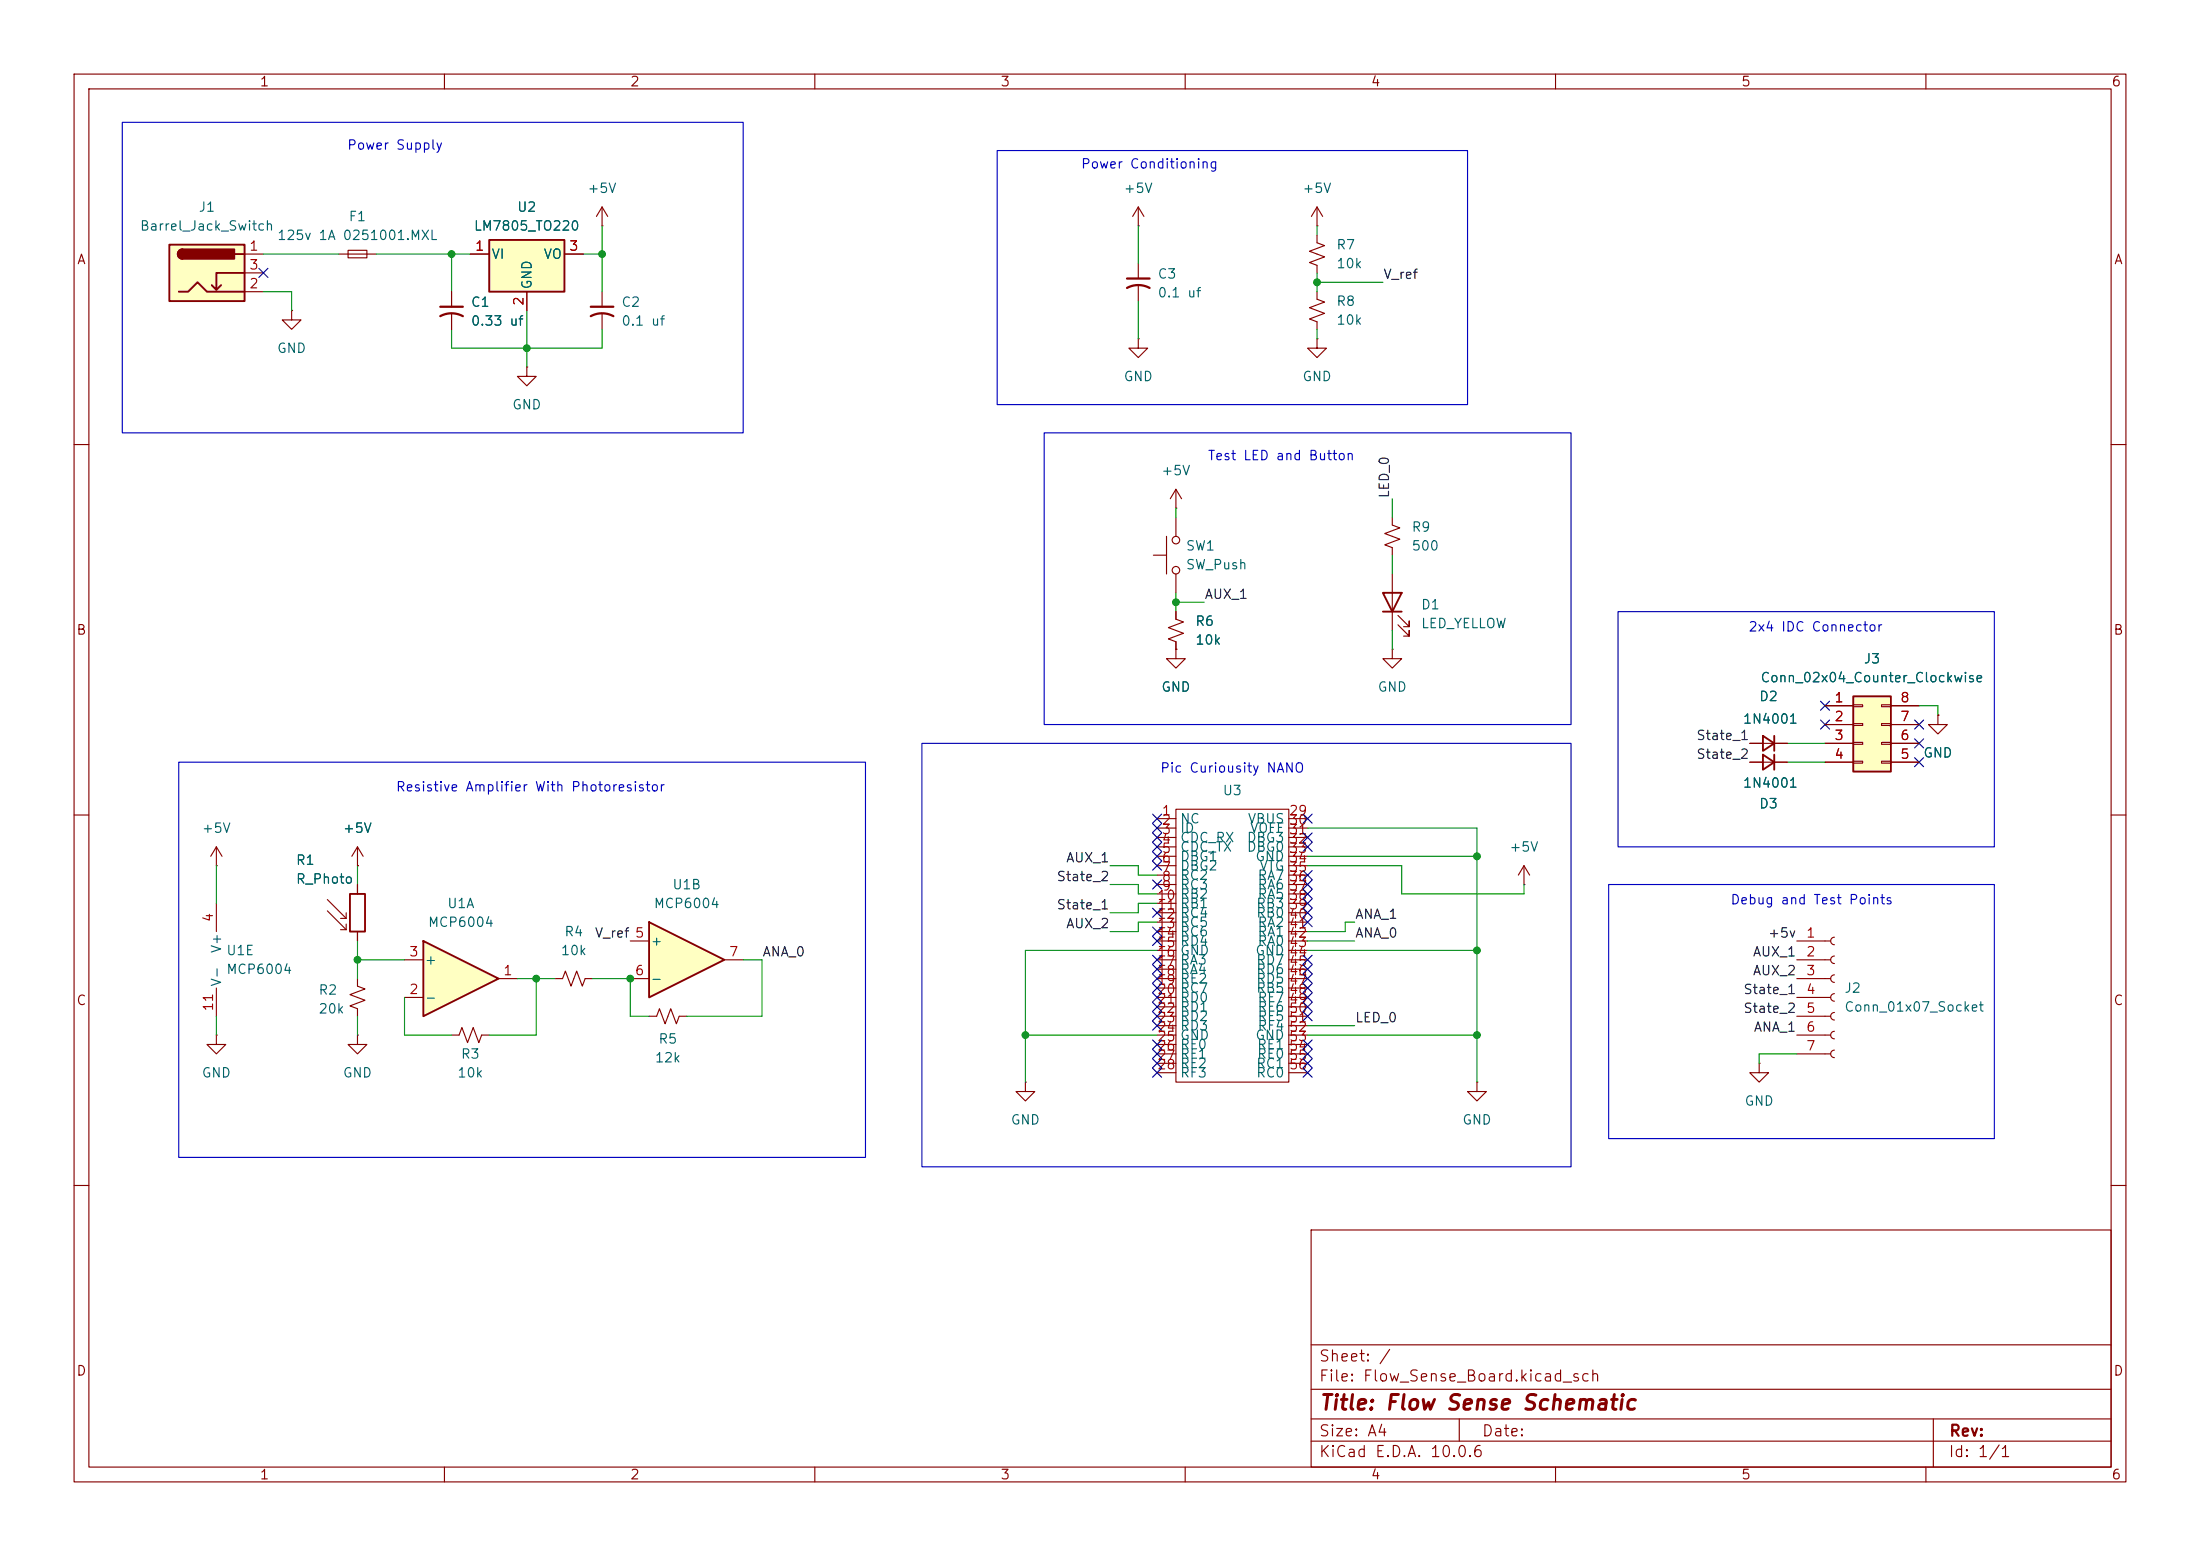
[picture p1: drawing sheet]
<svg xmlns="http://www.w3.org/2000/svg" width="297mm" height="210mm" viewBox="0 0 297 210" stroke-linecap="round" stroke-linejoin="round" font-family="sans-serif">
<g fill="none" stroke="#840000" stroke-width=".15">
<path d="M10 10h277v190h-277zM12 12h273v186h-273zM60 10v2M110 10v2M160 10v2M210 10v2M260 10v2M61 39.4v2M81.3 30.5h.1M81.3 27.9l-.8 1.3M81.3 27.9l.7 1.3M81.3 27.9v2.6"/>
<path d="M81.3 39.4v2M61 42.4v2.1M81.3 42.4v2.1M177.8 45.7v1.3h1.3l-1.3 1.3-1.3-1.3h1.3M177.8 45.7h.1M10 60h2M285 60h2M261.6 96.5v1.3h1.3l-1.3 1.3-1.3-1.3h1.3M261.6 96.5h.1M10 110h2M48.3 116.8h.1M48.3 114.3l-.8 1.3"/>
<path d="M48.3 114.3l.7 1.3M48.3 114.3v2.5M156.2 110.5h2.5M156.2 111.8h2.5M156.2 113h2.5M156.2 114.3h2.5M156.2 115.6h2.5M156.2 116.8h2.5M156.2 118.1h2.5M156.2 119.4h2.5M158.7 109.2h15.3v36.9h-15.3zM174 110.5h2.5"/>
<path d="M174 111.8h2.5M174 113h2.5M174 114.3h2.5M174 115.6h2.5M174 116.8h2.5M174 118.1h2.5M174 119.4h2.5M205.7 119.4h.1M205.7 116.8l-.7 1.3M205.7 116.8l.8 1.3M205.7 116.8v2.6M285 110h2"/>
<path d="M29.2 139.7v1.3h1.3l-1.3 1.2-1.3-1.2h1.3M29.2 139.7h.1M156.2 120.7h2.5M156.2 121.9h2.5M156.2 123.2h2.5M156.2 124.5h2.5M156.2 125.7h2.5M156.2 127h2.5M156.2 128.3h2.5M156.2 129.5h2.5M156.2 130.8h2.5M156.2 132.1h2.5"/>
<path d="M156.2 133.4h2.5M156.2 134.6h2.5M156.2 135.9h2.5M156.2 137.2h2.5M156.2 138.4h2.5M156.2 139.7h2.5M174 120.7h2.5M174 121.9h2.5M174 123.2h2.5M174 124.5h2.5M174 125.7h2.5M174 127h2.5"/>
<path d="M174 128.3h2.5M174 129.5h2.5M174 130.8h2.5M174 132.1h2.5M174 133.4h2.5M174 134.6h2.5M174 135.9h2.5M174 137.2h2.5M174 138.4h2.5M174 139.7h2.5M242.6 127h4.5M242.6 129.5h4.5"/>
<path d="M242.6 132.1h4.5M242.6 134.6h4.5M242.6 137.2h4.5M242.6 139.7h4.5M247.6 126.5a.51 .51 0 0 0-.5 .5 .51 .51 0 0 0 .5 .5M247.6 129a.51 .51 0 0 0-.5 .5 .51 .51 0 0 0 .5 .5M247.6 131.6a.51 .51 0 0 0-.5 .5 .51 .51 0 0 0 .5 .5M247.6 134.1a.51 .51 0 0 0-.5 .5 .51 .51 0 0 0 .5 .5M247.6 136.7a.51 .51 0 0 0-.5 .5 .51 .51 0 0 0 .5 .5M247.6 139.2a.51 .51 0 0 0-.5 .5 .51 .51 0 0 0 .5 .5M138.4 146.1v1.2h1.3l-1.3 1.3-1.2-1.3h1.2M138.4 146.1h.1"/>
<path d="M156.2 141h2.5M156.2 142.2h2.5M156.2 143.5h2.5M156.2 144.8h2.5M174 141h2.5M174 142.2h2.5M174 143.5h2.5M174 144.8h2.5M199.4 146.1v1.2h1.3l-1.3 1.3-1.3-1.3h1.3M199.4 146.1h.1M237.5 143.5v1.3h1.3l-1.3 1.3-1.3-1.3h1.3M237.5 143.5h.1"/>
<path d="M242.6 142.2h4.5M247.6 141.7a.51 .51 0 0 0-.5 .5 .51 .51 0 0 0 .5 .5M10 160h2M177 166h108v32h-108zM285 160h2M60 198v2M110 198v2M160 198v2M177 194.5h108M177 191.5h108M177 187.5h108M177 181.5h108"/>
<path d="M197 191.5v3M210 198v2M260 198v2M261 191.5v6.5"/>
</g>
<path d="M59.4 42.7a3.2 3.2 0 0 1 3.1 0M59.4 41.4h3.1M79.8 42.7a3.2 3.2 0 0 1 3 0M79.8 41.4h3" fill="none" stroke="#840000" stroke-width=".3"/>
<path d="M66 32.4h10.2v7h-10.2z" fill="#ffffc2"/>
<path d="M66 32.4h10.2v7h-10.2zM186.7 80h2.5l-1.2 2.6zM186.7 82.6h2.5" fill="none" stroke="#840000" stroke-width=".25"/>
<g fill="none" stroke="#840000" stroke-width=".15">
<path d="M63.5 34.3h2.5M71.1 39.4v2.5M76.2 34.3h2.5M153.7 30.5h.1M153.7 27.9l-.8 1.3M153.7 27.9l.7 1.3M153.7 27.9v2.6M153.7 35.6v2M153.7 38.6v2M177.8 39.4v1l1 .4-2 .7 2 .8-2 .8 1 .3v1.1M177.8 30.5h.1M177.8 27.9v2.6"/>
<path d="M177.8 27.9l-.8 1.3M177.8 27.9l.8 1.3M153.7 45.7v1.3h1.2l-1.2 1.3-1.3-1.3h1.3M153.7 45.7h.1M188 69.9v1l1 .3-2.1 .8 2.1 .8-2.1 .7 1.1 .4v1M188 77.5v7.6M158.7 82.6v1l1.1 .3-2.1 .8 2.1 .8-2.1 .7 1 .4v1M188 87.6v1.3h1.2l-1.2 1.3-1.3-1.3h1.3M188 87.6h.1M188.7 84.3l1.5 1.6v-.8v.8h-.7M188.7 83.1l1.5 1.5v-.8v.8h-.7M61 139.7h1l.4-1 .7 2 .8-2 .7 2 .4-1h1"/>
</g>
<path d="M152.1 38.9a3.2 3.2 0 0 1 3.1 0M152.1 37.6h3.1" fill="none" stroke="#840000" stroke-width=".3"/>
<path d="M57.1 127l10.2 5.1-10.2 5.1z" fill="#ffffc2"/>
<path d="M238 99.3l1.5 1-1.5 1zM239.5 99.3v2M57.1 127l10.2 5.1-10.2 5.1z" fill="none" stroke="#840000" stroke-width=".25"/>
<path d="M71.1 49.5v1.3h1.3l-1.3 1.3-1.3-1.3h1.3M71.1 49.5h.1M236.2 100.3h5.1M54.6 134.6h2.5M54.6 129.5h2.5M67.3 132.1h2.5" fill="none" stroke="#840000" stroke-width=".15"/>
<path d="M250.2 94h5.1v10.1h-5.1z" fill="#ffffc2"/>
<path d="M250.2 94h5.1v10.1h-5.1zM238 101.9l1.5 1-1.5 1zM239.5 101.9v2" fill="none" stroke="#840000" stroke-width=".25"/>
<g fill="none" stroke="#840000" stroke-width=".15">
<path d="M246.4 95.3h3.8M246.4 97.8h3.8M250.2 95.1h1.3v.3h-1.3zM250.2 97.7h1.3v.2h-1.3zM254 95.1h1.3v.3h-1.3zM254 97.7h1.3v.2h-1.3zM255.3 95.3h3.8M255.3 97.8h3.8M236.2 102.9h5.1M246.4 100.3h3.8M246.4 102.9h3.8M250.2 100.2h1.3v.3h-1.3z"/>
<path d="M250.2 102.7h1.3v.3h-1.3zM254 100.2h1.3v.3h-1.3zM254 102.7h1.3v.3h-1.3zM255.3 100.3h3.8M255.3 102.9h3.8M74.9 132.1h1l.4-1 .8 2 .8-2 .7 2 .4-1h1M87.6 137.2h1l.4-1.1 .8 2.1 .8-2.1 .7 2.1 .4-1h1"/>
</g>
<path d="M87.6 124.5l10.2 5-10.2 5.1z" fill="#ffffc2"/>
<path d="M47.2 120.7h2.1v5h-2.1zM87.6 124.5l10.2 5-10.2 5.1z" fill="none" stroke="#840000" stroke-width=".25"/>
<g fill="none" stroke="#840000" stroke-width=".15">
<path d="M39.4 41.9v1.3h1.2l-1.2 1.3-1.3-1.3h1.3M39.4 41.9h.1M155.7 74.9h1.8M157.5 72.4v5.1M158.7 69.9v2.5M158.7 77.5v2.5M29.2 116.8h.1M29.2 114.3l-.8 1.3M29.2 114.3l.8 1.3M29.2 114.3v2.5M48.3 119.4v1.3M29.2 121.9v3.8"/>
<path d="M29.2 133.4v3.8M44.2 121.4l2.5 2.6M44.2 122.9l2.5 2.6M46 124h.7M46 125.5h.7M46.7 123.2v.8M46.7 124.7v.8M48.3 125.7v1.3M85.1 127h2.5M85.1 132.1h2.5M97.8 129.5h2.5"/>
<circle cx="158.8" cy="77" r=".51"/>
<circle cx="158.8" cy="72.9" r=".51"/>
</g>
<path d="M22.9 33h10.1v7.6h-10.1z" fill="#ffffc2"/>
<path d="M22.9 33h10.1v7.6h-10.1zM24.1 39.4h1.3l1.3-1.3 1.2 1.3h5.1M24.6 33.7a.64 .64 0 0 0-.6 .6 .64 .64 0 0 0 .6 .6M29.8 38.5l-.6 .6M31.7 34.3h1.3M33 36.8h-3.8v2.3l-.6-.6" fill="none" stroke="#840000" stroke-width=".25"/>
<g fill="#840000" stroke="#840000" stroke-width=".25">
<path d="M24.2 33.8l.4-.1v1.2a.63 .63 0 0 1-.5-.4 .63 .63 0 0 1 .1-.7z"/>
<path d="M24.6 33.7h7v1.2h-7z"/>
</g>
<g fill="none" stroke="#840000" stroke-width=".15">
<path d="M33 34.3h2.6M33 39.4h2.6M33 36.8h2.6M45.7 34.3h5.1M47 33.8h2.5v1h-2.5zM61 39.4v2M63.5 34.3h2.5M71.1 39.4v2.5M76.2 34.3h2.5M177.8 31.8v1l1 .3-2 .8 2 .8-2 .7 1 .4v1M61 42.4v2.1M158.7 68.6h.1"/>
<path d="M158.7 66l-.7 1.3M158.7 66l.8 1.3M158.7 66v2.6M158.7 87.6v1.3h1.3l-1.3 1.3-1.2-1.3h1.2M158.7 87.6h.1M158.7 82.6v1M158.7 86.6v1M246.4 95.3h3.8M246.4 97.8h3.8M255.3 95.3h3.8M255.3 97.8h3.8M261.6 96.5h.1"/>
<path d="M48.3 116.8h.1M48.3 119.4v1.3M236.2 100.3h1.8M236.2 102.9h1.8M239.5 100.3h1.8M239.5 102.9h1.8M246.4 100.3h3.8M246.4 102.9h3.8M255.3 100.3h3.8M255.3 102.9h3.8M48.3 132.1v1l1 .4-2.1 .7 2.1 .8-2.1 .8 1.1 .3v1.1M48.3 139.7v1.3h1.2l-1.2 1.2-1.3-1.2h1.3"/>
<path d="M48.3 139.7h.1M48.3 125.7v1.3"/>
</g>
<g fill="none" stroke="#009600" stroke-width=".15">
<path d="M35.6 34.3h10.1M35.6 39.4h3.8v2.5M50.8 34.3h12.7M61 34.3v5.1M78.7 34.3h2.6M81.3 30.5v8.9M153.7 30.5v5.1M177.8 38.1h8.9M177.8 30.5v1.3M177.8 36.8v2.6M61 44.5v2.5h20.3v-2.5M71.1 41.9v7.6"/>
<path d="M153.7 40.6v5.1M177.8 44.5v1.2M158.7 68.6v1.3M188 67.3v2.6M188 74.9v2.6M158.7 80v2.6M158.7 81.3h3.9M188 85.1v2.5M259.1 95.3h2.5v1.2M29.2 116.8v5.1M48.3 116.8v2.6M149.9 119.4h3.8v1.3h2.5"/>
<path d="M149.9 116.8h3.8v1.3h2.5M176.5 111.8h22.9v34.3M176.5 116.8h12.7v3.9h16.5v-1.3M176.5 115.6h22.9M241.3 100.3h5.1M241.3 102.9h5.1M29.2 137.2v2.5M48.3 127v5.1M48.3 137.2v2.5M48.3 129.5h6.3M54.6 134.6v5.1h6.4M69.8 132.1h5.1"/>
<path d="M72.4 132.1v7.6h-6.4M80 132.1h5.1v5.1h2.5M100.3 129.5h2.6v7.7h-10.2M138.4 139.7h17.8M156.2 124.5h-2.5v1.2h-3.8M156.2 128.3h-17.8v17.8M156.2 121.9h-2.5v1.3h-3.8M176.5 128.3h22.9M176.5 139.7h22.9M176.5 138.4h6.4M176.5 127h6.4M182.9 124.5h-1.3v1.2h-5.1"/>
<path d="M242.6 142.2h-5.1v1.3"/>
</g>
<g fill="none" stroke="#000084" stroke-width=".15">
<path d="M35 36.2l1.2 1.2M36.2 36.2l-1.2 1.2M245.8 97.2l1.2 1.2M245.8 94.6l1.2 1.3M247 97.2l-1.2 1.2M247 94.6l-1.2 1.3M258.5 97.2l1.2 1.2M258.5 99.7l1.2 1.2M259.7 97.2l-1.2 1.2M259.7 99.7l-1.2 1.2M155.6 116.2l1.2 1.2M155.6 118.8l1.2 1.2"/>
<path d="M155.6 109.9l1.2 1.2M155.6 115l1.2 1.2M155.6 111.2l1.2 1.2M155.6 112.4l1.2 1.2M155.6 113.7l1.2 1.2M156.8 116.2l-1.2 1.2M156.8 118.8l-1.2 1.2M156.8 109.9l-1.2 1.2M156.8 115l-1.2 1.2M156.8 111.2l-1.2 1.2M156.8 112.4l-1.2 1.2M156.8 113.7l-1.2 1.2"/>
<path d="M175.9 118.8l1.2 1.2M175.9 109.9l1.2 1.2M175.9 112.4l1.2 1.2M175.9 113.7l1.2 1.2M175.9 117.5l1.2 1.2M177.1 113.7l-1.2 1.2M177.1 118.8l-1.2 1.2M177.1 109.9l-1.2 1.2M177.1 112.4l-1.2 1.2M177.1 117.5l-1.2 1.2M258.5 102.3l1.2 1.2M259.7 102.3l-1.2 1.2"/>
<path d="M155.6 134l1.2 1.2M155.6 130.2l1.2 1.2M155.6 122.6l1.2 1.2M155.6 125.1l1.2 1.2M155.6 126.4l1.2 1.2M155.6 128.9l1.2 1.2M155.6 136.6l1.2 1.2M155.6 132.7l1.2 1.3M155.6 131.5l1.2 1.2M155.6 137.8l1.2 1.2M155.6 135.3l1.2 1.2M156.8 134l-1.2 1.2"/>
<path d="M156.8 130.2l-1.2 1.2M156.8 122.6l-1.2 1.2M156.8 125.1l-1.2 1.2M156.8 126.4l-1.2 1.2M156.8 128.9l-1.2 1.2M156.8 136.6l-1.2 1.2M156.8 132.7l-1.2 1.3M156.8 137.8l-1.2 1.2M156.8 131.5l-1.2 1.2M156.8 135.3l-1.2 1.2M175.9 131.5l1.2 1.2M175.9 122.6l1.2 1.2"/>
<path d="M175.9 128.9l1.2 1.2M175.9 121.3l1.2 1.2M175.9 130.2l1.2 1.2M175.9 132.7l1.2 1.3M175.9 134l1.2 1.2M175.9 136.6l1.2 1.2M175.9 120l1.2 1.3M175.9 135.3l1.2 1.2M175.9 123.9l1.2 1.2M177.1 131.5l-1.2 1.2M177.1 122.6l-1.2 1.2M177.1 128.9l-1.2 1.2"/>
<path d="M177.1 121.3l-1.2 1.2M177.1 123.9l-1.2 1.2M177.1 120l-1.2 1.3M177.1 130.2l-1.2 1.2M177.1 132.7l-1.2 1.3M177.1 134l-1.2 1.2M177.1 136.6l-1.2 1.2M177.1 135.3l-1.2 1.2M155.6 144.2l1.2 1.2M155.6 141.6l1.2 1.2M155.6 140.4l1.2 1.2M155.6 142.9l1.2 1.2"/>
<path d="M156.8 142.9l-1.2 1.2M156.8 141.6l-1.2 1.2M156.8 144.2l-1.2 1.2M156.8 140.4l-1.2 1.2M175.9 141.6l1.2 1.2M175.9 144.2l1.2 1.2M175.9 142.9l1.2 1.2M175.9 140.4l1.2 1.2M177.1 141.6l-1.2 1.2M177.1 144.2l-1.2 1.2M177.1 142.9l-1.2 1.2M177.1 140.4l-1.2 1.2"/>
</g>
<path d="M16.5 16.5h83.8v41.9h-83.8zM134.6 20.3h63.5v34.3h-63.5zM141 58.4h71.1v39.4h-71.1zM218.4 82.6h50.8v31.7h-50.8zM24.1 102.9h92.7v53.3h-92.7zM124.5 100.3h87.6v57.2h-87.6zM217.2 119.4h52v34.3h-52z" fill="none" stroke="#0000c2" stroke-width=".15"/>
<g fill="#009600" stroke="#009600" stroke-width=".14">
<circle cx="61" cy="34.3" r=".46"/>
<circle cx="71.1" cy="47" r=".46"/>
<circle cx="81.3" cy="34.3" r=".46"/>
<circle cx="199.4" cy="139.7" r=".46"/>
<circle cx="199.4" cy="128.3" r=".46"/>
<circle cx="199.4" cy="115.6" r=".46"/>
<circle cx="138.4" cy="139.7" r=".46"/>
<circle cx="158.7" cy="81.3" r=".46"/>
<circle cx="85.1" cy="132.1" r=".46"/>
<circle cx="48.3" cy="129.5" r=".46"/>
<circle cx="72.4" cy="132.1" r=".46"/>
<circle cx="177.8" cy="38.1" r=".46"/>
</g>
<text font-size="2" fill="#840000" x="178" y="190.8">Title: Flow Sense Schematic</text>
<g font-size="1.5" fill="#840000">
<text x="178" y="184.1">Sheet: /</text>
<text x="178" y="186.8">File: Flow_Sense_Board.kicad_sch</text>
<text x="178" y="197">KiCad E.D.A. 10.0.6</text>
<text x="178" y="194.2">Size: A4</text>
<text x="200" y="194.2">Date:</text>
<text x="263" y="197">Id: 1/1</text>
<text x="263" y="194.2">Rev:</text>
</g>
<g font-size="1.3" fill="#840000">
<text x="35" y="12">1</text>
<text x="85" y="12">2</text>
<text x="135" y="12">3</text>
<text x="185" y="12">4</text>
<text x="235" y="12">5</text>
<text x="285" y="12">6</text>
<text x="10.3" y="36">A</text>
<text x="285.3" y="36">A</text>
<text x="10.2" y="86">B</text>
<text x="285.2" y="86">B</text>
<text x="10.2" y="136">C</text>
<text x="285.2" y="136">C</text>
<text x="10.2" y="186">D</text>
<text x="285.2" y="186">D</text>
<text x="35" y="200">1</text>
<text x="85" y="200">2</text>
<text x="135" y="200">3</text>
<text x="185" y="200">4</text>
<text x="235" y="200">5</text>
<text x="285" y="200">6</text>
</g>
<g font-size="1.3" fill="#0000c2">
<text x="46.8" y="20.5">Power Supply</text>
<text x="145.8" y="23.1">Power Conditioning</text>
<text x="163" y="62.4">Test LED and Button</text>
<text x="235.9" y="85.5">2x4 IDC Connector</text>
<text x="53.4" y="107.1">Resistive Amplifier With Photoresistor</text>
<text x="156.5" y="104.6">Pic Curiousity NANO</text>
<text x="233.5" y="122.4">Debug and Test Points</text>
</g>
<g font-size="1.3" fill="#006464">
<text x="26.7" y="28.9">J1</text>
<text x="69.7" y="28.9">U2</text>
<text x="79.2" y="26.4">+5V</text>
<text x="151.6" y="26.4">+5V</text>
<text x="175.7" y="26.4">+5V</text>
<text x="18.8" y="31.4">Barrel_Jack_Switch</text>
<text x="37.3" y="32.7">125v 1A 0251001.MXL</text>
<text x="47" y="30.2">F1</text>
<text x="63.9" y="31.4">LM7805_TO220</text>
<text x="66.3" y="35.3">VI</text>
<text x="73.3" y="35.3">VO</text>
<text x="180.3" y="34">R7</text>
<text x="63.5" y="41.7">C1</text>
<text x="72.1" y="39.1" transform="rotate(-90 72.1 39.1)">GND</text>
<text x="83.8" y="41.7">C2</text>
<text x="156.2" y="37.9">C3</text>
<text x="156.2" y="40.5">0.1 uf</text>
<text x="180.3" y="41.6">R8</text>
<text x="180.3" y="36.5">10k</text>
<text x="37.3" y="48">GND</text>
<text x="63.5" y="44.3">0.33 uf</text>
<text x="83.8" y="44.3">0.1 uf</text>
<text x="180.3" y="44.1">10k</text>
<text x="151.6" y="51.8">GND</text>
<text x="175.7" y="51.8">GND</text>
<text x="69.1" y="55.6">GND</text>
<text x="156.7" y="64.5">+5V</text>
<text x="160" y="74.6">SW1</text>
<text x="160" y="77.2">SW_Push</text>
<text x="190.5" y="72.1">R9</text>
<text x="190.5" y="74.6">500</text>
<text x="191.8" y="82.6">D1</text>
<text x="161.3" y="84.8">R6</text>
<text x="161.3" y="87.3">10k</text>
<text x="191.8" y="85.1">LED_YELLOW</text>
<text x="251.5" y="89.9">J3</text>
<text x="156.7" y="93.7">GND</text>
<text x="185.9" y="93.7">GND</text>
<text x="237.4" y="94.9">D2</text>
<text x="237.6" y="92.4">Conn_02x04_Counter_Clockwise</text>
<text x="235.2" y="98">1N4001</text>
<text x="165" y="107.6">U3</text>
<text x="235.2" y="106.6">1N4001</text>
<text x="259.6" y="102.6">GND</text>
<text x="27.1" y="112.7">+5V</text>
<text x="46.2" y="112.7">+5V</text>
<text x="159.2" y="111.5">NC</text>
<text x="159.2" y="112.7">ID</text>
<text x="159.2" y="114">CDC_RX</text>
<text x="168.2" y="114">DBG3</text>
<text x="168.4" y="111.5">VBUS 30</text>
<text x="168.7" y="112.7">VOFF 31</text>
<text x="237.4" y="109.4">D3</text>
<text x="39.9" y="117">R1</text>
<text x="39.9" y="119.6">R_Photo</text>
<text x="159.2" y="115.3">CDC_TX</text>
<text x="159.2" y="116.5">DBG1</text>
<text x="159.2" y="117.8">DBG2</text>
<text x="159.2" y="119.1">RC2</text>
<text x="168.2" y="115.3">DBG0</text>
<text x="169.4" y="116.5">GND 34</text>
<text x="169.7" y="119.1">RA7</text>
<text x="169.9" y="117.8">VTG 35</text>
<text x="203.7" y="115.3">+5V</text>
<text x="57.7" y="125.4">MCP6004</text>
<text x="60.3" y="122.9">U1A</text>
<text x="88.2" y="122.9">MCP6004</text>
<text x="90.7" y="120.3">U1B</text>
<text x="159.2" y="120.3">RC3</text>
<text x="159.2" y="121.6">RB2</text>
<text x="159.2" y="122.9">RB1</text>
<text x="159.2" y="124.2">RC4</text>
<text x="159.2" y="125.4">RC5</text>
<text x="169.5" y="122.9">RB3</text>
<text x="169.5" y="124.2">RB0</text>
<text x="169.7" y="120.3">RA6</text>
<text x="169.7" y="121.6">RA5</text>
<text x="169.7" y="125.4">RA2</text>
<text x="30.2" y="128.7" transform="rotate(-90 30.2 128.7)">V+</text>
<text x="30.5" y="129.2">U1E</text>
<text x="30.5" y="131.8">MCP6004</text>
<text x="57.3" y="130.5">+</text>
<text x="75.6" y="129.2">10k</text>
<text x="76.1" y="126.7">R4</text>
<text x="87.7" y="128">+</text>
<text x="159.2" y="126.7">RC6</text>
<text x="159.2" y="128">RD4</text>
<text x="159.2" y="129.2">GND</text>
<text x="159.2" y="130.5">RA3</text>
<text x="159.2" y="131.8">RA4</text>
<text x="169.4" y="129.2">GND 44</text>
<text x="169.5" y="130.5">RD7</text>
<text x="169.5" y="131.8">RD6</text>
<text x="169.7" y="126.7">RA1</text>
<text x="169.7" y="128">RA0</text>
<text x="30.2" y="133.2" transform="rotate(-90 30.2 133.2)">V-</text>
<text x="42.9" y="134.6">R2</text>
<text x="42.9" y="137.1">20k</text>
<text x="57.3" y="135.6">-</text>
<text x="87.7" y="133">-</text>
<text x="159.2" y="133">RE2</text>
<text x="159.2" y="134.3">RC7</text>
<text x="159.2" y="135.6">RD0</text>
<text x="159.2" y="136.9">RD1</text>
<text x="169.5" y="133">RD5</text>
<text x="169.5" y="134.3">RB5</text>
<text x="169.7" y="135.6">RF7</text>
<text x="169.7" y="136.9">RF6</text>
<text x="248.9" y="134.3">J2</text>
<text x="248.9" y="136.9">Conn_01x07_Socket</text>
<text x="62.1" y="143.2">R3</text>
<text x="88.3" y="143.7">12k</text>
<text x="88.8" y="141.2">R5</text>
<text x="159.2" y="138.1">RD2</text>
<text x="159.2" y="139.4">RD3</text>
<text x="159.2" y="140.7">GND</text>
<text x="159.2" y="141.9">RF0</text>
<text x="159.2" y="143.2">RF1</text>
<text x="169.4" y="140.7">GND 53</text>
<text x="169.6" y="141.9">RE1</text>
<text x="169.6" y="143.2">RE0</text>
<text x="169.7" y="138.1">RF5</text>
<text x="169.7" y="139.4">RF4</text>
<text x="27.1" y="145.7">GND</text>
<text x="46.2" y="145.7">GND</text>
<text x="61.6" y="145.7">10k</text>
<text x="159.2" y="144.5">RF2</text>
<text x="159.2" y="145.7">RF3</text>
<text x="169.5" y="144.5">RC1</text>
<text x="169.5" y="145.7">RC0</text>
<text x="235.4" y="149.6">GND</text>
<text x="136.4" y="152.1">GND</text>
<text x="197.3" y="152.1">GND</text>
</g>
<g font-size="1.3" fill="#a90000">
<text x="33.6" y="34.2">1</text>
<text x="64" y="34.2">1</text>
<text x="76.7" y="34.2">3</text>
<text x="33.6" y="39.2">2</text>
<text x="33.6" y="36.7">3</text>
<text x="71" y="41.4" transform="rotate(-90 71 41.4)">2</text>
<text x="247.6" y="95.1">1</text>
<text x="256.4" y="95.1">8</text>
<text x="247.6" y="97.7">2</text>
<text x="247.6" y="100.2">3</text>
<text x="256.4" y="100.2">6</text>
<text x="256.4" y="97.7">7</text>
<text x="247.6" y="102.7">4</text>
<text x="256.4" y="102.7">5</text>
<text x="156.7" y="110.4">1</text>
<text x="156.7" y="111.6">2</text>
<text x="156.7" y="112.9">3</text>
<text x="173.9" y="110.4">29</text>
<text x="156.7" y="114.2">4</text>
<text x="156.7" y="115.4">5</text>
<text x="156.7" y="116.7">6</text>
<text x="156.7" y="118">7</text>
<text x="156.7" y="119.2">8</text>
<text x="173.9" y="114.2">32</text>
<text x="173.9" y="115.4">33</text>
<text x="173.9" y="119.2">36</text>
<text x="29.1" y="124.6" transform="rotate(-90 29.1 124.6)">4</text>
<text x="156.1" y="121.8">10</text>
<text x="156.1" y="123.1">11</text>
<text x="156.1" y="124.3">12</text>
<text x="156.1" y="125.6">13</text>
<text x="156.7" y="120.5">9</text>
<text x="173.9" y="120.5">37</text>
<text x="173.9" y="121.8">38</text>
<text x="173.9" y="123.1">39</text>
<text x="173.9" y="124.3">40</text>
<text x="173.9" y="125.6">41</text>
<text x="55.1" y="129.4">3</text>
<text x="67.8" y="131.9">1</text>
<text x="85.6" y="131.9">6</text>
<text x="98.3" y="129.4">7</text>
<text x="156.1" y="126.9">14</text>
<text x="156.1" y="128.1">15</text>
<text x="156.1" y="129.4">16</text>
<text x="156.1" y="130.7">17</text>
<text x="156.1" y="131.9">18</text>
<text x="173.9" y="126.9">42</text>
<text x="173.9" y="128.1">43</text>
<text x="173.9" y="130.7">45</text>
<text x="173.9" y="131.9">46</text>
<text x="243.7" y="126.9">1</text>
<text x="243.7" y="129.4">2</text>
<text x="243.7" y="131.9">3</text>
<text x="29.1" y="136.6" transform="rotate(-90 29.1 136.6)">11</text>
<text x="55.1" y="134.5">2</text>
<text x="156.1" y="133.2">19</text>
<text x="156.1" y="134.5">20</text>
<text x="156.1" y="135.8">21</text>
<text x="156.1" y="137">22</text>
<text x="173.9" y="133.2">47</text>
<text x="173.9" y="134.5">48</text>
<text x="173.9" y="135.8">49</text>
<text x="173.9" y="137">50</text>
<text x="243.7" y="134.5">4</text>
<text x="243.7" y="137">5</text>
<text x="156.1" y="138.3">23</text>
<text x="156.1" y="139.6">24</text>
<text x="156.1" y="140.8">25</text>
<text x="156.1" y="142.1">26</text>
<text x="156.1" y="143.4">27</text>
<text x="173.9" y="138.3">51</text>
<text x="173.9" y="139.6">52</text>
<text x="173.9" y="142.1">54</text>
<text x="173.9" y="143.4">55</text>
<text x="243.7" y="139.6">6</text>
<text x="243.7" y="142.1">7</text>
<text x="156.1" y="144.6">28</text>
<text x="173.9" y="144.6">56</text>
</g>
<g font-size="1.3" fill="#0f0f0f">
<text x="186.7" y="38">V_ref</text>
<text x="187.8" y="67.3" transform="rotate(-90 187.8 67.3)">LED_0</text>
<text x="162.5" y="81.2">AUX_1</text>
<text x="228.9" y="100.2">State_1</text>
<text x="228.9" y="102.7">State_2</text>
<text x="142.6" y="119.3">State_2</text>
<text x="143.8" y="116.7">AUX_1</text>
<text x="142.6" y="123.1">State_1</text>
<text x="143.8" y="125.6">AUX_2</text>
<text x="182.9" y="124.3">ANA_1</text>
<text x="80.2" y="126.9">V_ref 5</text>
<text x="102.8" y="129.4">ANA_0</text>
<text x="182.9" y="126.9">ANA_0</text>
<text x="236.5" y="132">AUX_2</text>
<text x="236.5" y="129.4">AUX_1</text>
<text x="238.6" y="126.9">+5v</text>
<text x="235.3" y="134.5">State_1</text>
<text x="235.3" y="137">State_2</text>
<text x="182.9" y="138.3">LED_0</text>
<text x="236.7" y="139.6">ANA_1</text>
</g>
</svg>
